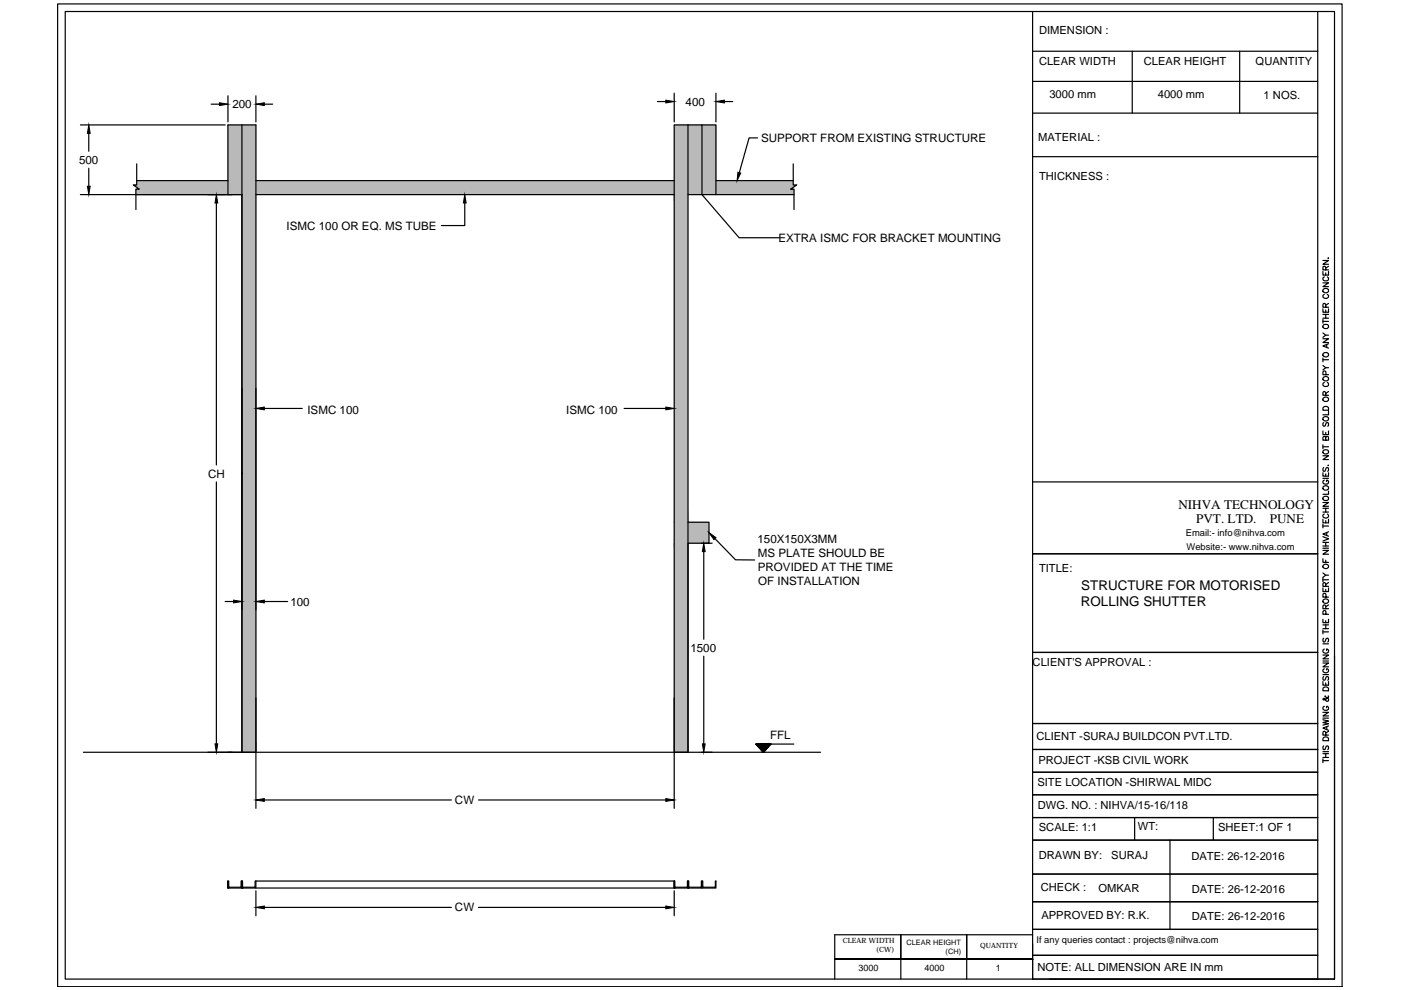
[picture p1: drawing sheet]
<svg xmlns="http://www.w3.org/2000/svg" width="297mm" height="210mm" viewBox="0 0 297 210" stroke-linecap="round" stroke-linejoin="round" font-family="sans-serif">
<!-- layer: 0 -->
<g fill="#b9b9b9" stroke="#b9b9b9" stroke-width=".21">
<path d="M54.3 38.3v3h88.6zM54.3 38.3h88.6v3z"/>
<path d="M148.8 26.5v14.8h3zM148.8 26.5h3v14.8z"/>
<path d="M145.9 26.5v14.8h2.9zM145.9 26.5h2.9v14.8z"/>
<path d="M142.9 26.5v14.8h3zM142.9 26.5h3v14.8z"/>
<path d="M142.9 41.3v69.4h3zM142.9 41.3h3v69.4z"/>
<path d="M142.9 110.7v4.5h3zM142.9 110.7h3v4.5z"/>
<path d="M142.9 115.2v44.3h3zM142.9 115.2h3v44.3z"/>
<path d="M145.9 110.7v4.5h4.4zM145.9 110.7h4.4v4.5z"/>
<path d="M51.3 26.5v14.8h3zM51.3 26.5h3v14.8z"/>
<path d="M51.3 41.3v118.2h3zM51.3 41.3h3v118.2z"/>
<path d="M48.3 26.5v14.8h3zM48.3 26.5h3v14.8z"/>
<path d="M151.8 38.3v.9h16.4zM151.8 38.3h16.4v.9z"/>
<path d="M151.8 39.2v.9h15.8zM151.8 39.2h17.1l-1.3 .9z"/>
<path d="M151.8 40.1v1.2h16.5zM151.8 40.1h16.5v1.2z"/>
<path d="M29 38.3v.9h19.3zM29 38.3h19.3v.9z"/>
<path d="M28.3 39.2l1.2 .9h18.8zM28.3 39.2h20v.9z"/>
<path d="M28.8 40.1v1.2h19.5zM28.8 40.1h19.5v1.2z"/>
</g>
<g fill="none" stroke="#000" stroke-width=".25">
<path d="M12.2 .8h272.4v208.4h-272.4zM13.8 2.4h269.1v205.2h-269.1zM142.9 19.8v6.1M151.8 19.8v6.1M218.9 2.4v205.2M218.9 10.9h60.5M218.9 17.3h60.5M240.1 10.9v13.1M262.8 10.9v13.1M279.4 2.4v205.2h-60.5M17 26.5h30.7M18.8 28.3v3.8"/>
<path d="M18.8 35.7v3.8M29 34.7v3.6h19.3M29 38.3v.9h-.7l1.2 .9h-.7v4.3M44.8 22.1h1.8M48.3 20.3v5.6M51.3 26.5v133M54.3 38.3h88.6M54.3 20.3v5.6M56 22.1h1.8M139.4 21.5h1.8M145.9 26.5v133M145.9 26.5h-3v133h3"/>
<path d="M145.9 26.5h2.9v14.8h-2.9M148.8 26.5h3v14.8h-3l7.9 9.1h8.6M153.6 21.5h1.7M160.6 29.2h-1.8l-2.1 7.4M168.2 34.7v3.6h-16.4M168.2 38.3v.9h.7l-1.3 .9h.7v4.3M218.9 24h60.5M218.9 33.2h60.5M17 41.3h34.3M45.9 43v55.6M51.3 41.3h-3v-14.8h6v133h-3M51.3 41.3v118.2"/>
<path d="M54.3 41.3h88.6M98.5 43v4.8h-4.9M151.8 41.3h16.5M280.5 60h1.2l-1.2 .8h1.2M280.5 57.6v.7h1.2v-.7M280.5 55.2h1.2l-1.2 .8h1.2M280.8 58.7a.43 .43 0 0 0-.3 .5 .43 .43 0 0 0 .5 .3h.2a.44 .44 0 0 0 .5-.3 .44 .44 0 0 0-.3-.5M281.1 57.2l-.1-.7h-.5v.7h1.2M281.1 57.9v.4M281.6 54.7h.1M281.7 56.5l-.6 .3M280.5 71.8h1.2l-1.2 .8h1.2"/>
<path d="M280.5 65.5v.7h1.2v-.7M280.5 67.7v.8M280.5 75.9v.8M280.5 77.5l.6 .5M280.5 76.3h1.2M280.5 70.6l.6 .5M280.5 68.1h1.2M280.5 67.5h1.2M280.5 66.7h1.2M280.5 61.4a.6 .6 0 0 1 .8-.3 .6 .6 0 0 1 .3 .7 .61 .61 0 0 1-.7 .3 .61 .61 0 0 1-.4-.7zM280.8 62.4a.43 .43 0 0 0-.3 .5 .43 .43 0 0 0 .5 .4h.2a.44 .44 0 0 0 .5-.4 .44 .44 0 0 0-.3-.5M281.1 65.1l-.1-.7h-.4l-.1 .7h1.2"/>
<path d="M281.1 65.7v.5M281.1 66.7v.8M281.1 79.4v-.6l-.2-.2-.4 .2v.6h1.2M281.3 73.1v.5M281.7 78h-.6l-.6 .4M281.7 72.9l-1.2 .4 1.2 .5M281.7 71.1h-.6l-.6 .4M281.7 64.3l-.6 .4M54.3 82.3v47M56 86.6h8.1M132.3 86.6h8.9M280.5 96.6h1.2l-1.2 .8h1.2"/>
<path d="M280.5 91.4v.7h1.2v-.7M280.5 94.3v.8M280.5 94.7h1.2M280.5 86.4a.68 .68 0 0 1 1.2 .2v.4h-1.2zM280.7 99.1l-.2 .3 .2 .5h.2l.4-.8h.2l.2 .3-.2 .5M280.7 89.6l-.2 .3v.4h.4l.3-.6 .3-.1 .2 .3-.2 .5M280.8 81.1a.43 .43 0 0 0-.3 .5 .43 .43 0 0 0 .5 .3h.2a.44 .44 0 0 0 .5-.3 .44 .44 0 0 0-.3-.5M281.1 92.8l.2-.3 .3 .1 .1 .2v.5h-1.2l.1-.7h.4l.1 .7M281.1 83.8l-.1-.7-.2-.1-.3 .1v.7h1.2M281.1 91.7v.4M281.6 98.6v.1zM281.7 87.2v.8h-1.2"/>
<path d="M281.7 83l-.6 .4M45.9 102.2v55.5M145.9 110.7h4.4v4.5h-4.4v44.3M148.7 115.2h2.3M149.2 117v18.5M151.6 114.2l4.3 4.5h4.1M218.9 117.4h60.5M218.9 102.2h60.5M280.5 118.5v.7h1.2M280.5 116.7h1.2l-1.2 .8h1.2M280.5 113.8l1.2 .4-1.2 .5M280.5 110.1v.8h1.2v-.8"/>
<path d="M280.5 106.5h1.2l-1.2 .8h1.2M280.5 100.2v.8h1.2v-.8M280.5 111.2v.7M280.5 116.2h1.2M280.5 115.8h1.2M280.5 115h1.2M280.5 111.5h1.2M280.5 108.6h1.2M280.5 107.8h1.2M280.5 101.4h1.2M280.5 119.9a.56 .56 0 0 1 .8-.3 .56 .56 0 0 1 .2 .8 .59 .59 0 0 1-.7 .1 .59 .59 0 0 1-.3-.6zM280.8 109a.43 .43 0 0 0-.3 .5 .43 .43 0 0 0 .5 .3h.2a.44 .44 0 0 0 .5-.3 .44 .44 0 0 0-.3-.5"/>
<path d="M280.8 101.8a.43 .43 0 0 0-.3 .5 .43 .43 0 0 0 .5 .3h.2a.42 .42 0 0 0 .5-.4 .42 .42 0 0 0-.5-.4v.3M281.1 100.5v.5M281.1 107.8v.8M281.1 110.4v.5M281.1 115v.8M281.1 118.8v.4M281.3 112.9v.6M281.7 112.8l-1.2 .4 1.2 .5M281.7 104.1v.7h-1.2M47.7 127.5h1.8M56 127.5h5M149.2 139.1v18.6"/>
<path d="M279.4 138.3h-60.5h60.5M280.5 138.9h1.2l-1.2 .8h1.2M280.5 131.3v.7h1.2v-.7M280.5 124.7v.7h1.2v-.7M280.5 122.5v.8M280.5 133.6v.8M280.5 136.5h1.2M280.5 134h1.2M280.5 133.3h1.2M280.5 132.5h1.2M280.5 122.9h1.2M280.5 121.5l.6 .4"/>
<path d="M280.7 135.3l-.2 .3 .2 .5 .3-.1 .3-.7h.2l.2 .3-.2 .5M280.8 137.6a.46 .46 0 0 0-.3 .5 .46 .46 0 0 0 .5 .4h.2a.44 .44 0 0 0 .5-.4 .44 .44 0 0 0-.5-.5v.3M281.1 129.1l-.1-.8h-.4l-.1 .8h1.2M281.1 124.3l-.1-.7-.2-.1-.3 .1v.7h1.2M281.1 125v.4M281.1 131.6v.4M281.1 132.5v.8M281.1 130.2v-.6l-.2-.2-.4 .2v.6h1.2M281.1 126.6v-.7l-.5-.1-.1 .8h1.2M281.7 121.9h-.6l-.6 .5M281.7 128.3l-.6 .3M281.7 123.5l-.6 .4"/>
<path d="M282.9 139.1v68.5h-60.4M17.7 159.5h156.3M54.3 148v23.4M142.9 148v23.4M160.3 157.8h.1M160.4 157.9v-.1v.1M160.4 157.8h.1M160.5 157.8v.2l.1-.2M160.5 158l.1-.2-.1 .2M160.5 158.1l.1-.3v.3M160.6 158.2l.2-.4-.2 .4M160.6 157.8v.3"/>
<path d="M160.7 157.8l-.1 .3M160.7 158.3l.2-.5-.1 .5M160.8 157.8l-.1 .4M160.9 157.8l-.2 .4M160.9 157.8l-.1 .5zM160.9 157.8v.6l.1-.6M160.9 158.5l.2-.7-.2 .7M160.9 158.5l.3-.7-.2 .7M161 158.6l.3-.8-.3 .8M161.1 158.6l.2-.8-.2 .8M161.1 158.7l.2-.9-.2 .9M161.1 157.8l-.2 .6"/>
<path d="M161.1 158.7l.3-.9-.2 .9M161.2 158.8l.3-1-.3 1M161.2 157.8l-.2 .8M161.3 157.8l-.2 .9M161.4 158.9l.3-1.1-.3 1.2M161.4 157.8l-.3 .9M161.4 159l.4-1.2-.4 1.2M161.5 157.8l-.2 1.1 .3-1.1M161.6 159.2l.4-1.4-.3 1.4M161.6 157.8l-.3 1.1zM161.7 157.8l-.4 1.1M161.7 157.8l-.3 1.2"/>
<path d="M161.8 157.8l-.3 1.3M161.8 159.4l.4-1.6-.4 1.7M161.8 159.5l.5-1.7-.5 1.7M161.9 157.8l-.3 1.4 .4-1.4M161.9 159.5l.5-1.7-.5 1.7M162 159.4l.4-1.6-.4 1.6M162 157.8l-.3 1.5 .4-1.5M162 159.3l.5-1.5-.5 1.5M162.2 157.8l-.5 1.6zM162.2 159.2l.3-1.4-.3 1.4M162.2 157.8l-.5 1.6M162.2 159.1l.3-1.3-.3 1.3"/>
<path d="M162.2 159.1l.4-1.3-.4 1.3M162.2 157.8l-.4 1.7M162.3 159l.3-1.2-.3 1.2M162.3 157.8l-.4 1.7M162.3 158.9l.4-1.1-.3 1.1M162.4 157.8l-.4 1.5M162.5 157.8l-.4 1.5M162.5 158.7l.3-.9-.3 .9M162.6 158.7l.2-.9-.3 1 .2-1-.3 1.1M162.6 157.8l-.4 1.2M162.7 157.8l-.3 1.1M162.7 158.5l.2-.7-.2 .7"/>
<path d="M162.8 158.4l.2-.6-.2 .6M162.8 158.4l.2-.6-.1 .6M162.9 157.8l-.3 .9M162.9 158.3l.2-.5-.2 .5M163 157.8l-.3 .7M163.1 157.8l-.2 .5 .2-.5M163.1 158.1l.1-.3-.1 .3M163.1 158l.1-.2v.2M163.2 157.8v.2l.1-.2M163.4 157.8l-.1 .1M163.4 157.8h.1M163.4 157.8l-1.5 1.7-1.6-1.7h8"/>
<path d="M218.9 153.4h60.5M218.9 158.9h60.5M280.5 152.6l1.2 .3-1.2 .3 1.2 .2-1.2 .3M280.5 151h1.2l-1.2 .8h1.2M280.5 144.5v.8h1.2v-.8M280.5 140.6h1.2l-1.2 .8h1.2M280.5 159.8h1.2M280.5 159.4h1.2M280.5 152.3h1.2M280.5 143h1.2M280.5 140.2h1.2M280.5 156.5a.64 .64 0 0 1 .7-.3 .64 .64 0 0 1 .5 .5v.3h-1.2z"/>
<path d="M280.5 145.9a.68 .68 0 0 1 1.2 .1v.5h-1.2zM280.7 158.1l-.2 .3 .2 .5h.2l.4-.8h.2l.2 .3-.2 .5M280.7 143.5l-.2 .2v.4l.4 .1 .3-.7h.3l.2 .2-.2 .5M280.8 149.8a.43 .43 0 0 0-.3 .5 .43 .43 0 0 0 .5 .3h.2a.42 .42 0 0 0 .5-.4 .42 .42 0 0 0-.5-.4v.3M280.8 141.8a.43 .43 0 0 0-.3 .5 .43 .43 0 0 0 .5 .3h.2a.42 .42 0 0 0 .5-.4 .42 .42 0 0 0-.5-.4v.3M281 147.6l-.1 .1a.75 .75 0 0 1 .7 1h-.4l-.4-.6-.3 .1 .2 .2h.3l.6-.5v-.3M281.1 155.9l-.1-.8h-.4l-.1 .8h1.2M281.1 144.8v.5M281.1 159.8v.8M281.3 154.1v.6M281.7 153.9l-1.2 .5 1.2 .4M281.7 155.1l-.6 .3"/>
<path d="M56 169.6h39.7M101.5 169.6h39.7M218.9 163.7h60.5M218.9 168.5h60.5M218.9 178.1h60.5M240.6 173.3v4.8M248.1 178.1v18.9M257.2 173.3v4.8M279.4 173.3h-60.5h60.5M280.5 161.3h1.2M280.5 160.9v.8M280.5 160.6h1.2"/>
<path d="M48.3 188.3h.1M48.3 186.8h.2v1.3h2.6v-1.3h.2M51.3 188.3h.1M54.3 186.8v1.5h-3v-1.5v1.5M54.3 186.8h-.2v1.3h-2.7v-1.3h-.1v1.5h-3v-1.5v1.5M54.3 186.8h88.8v1.3h2.6v-1.3h.2M54.3 188.9v5.3M54.3 188.3h88.6M56 192.4h39.7M101.5 192.4h39.7M142.9 188.3h.1M142.9 188.9v5.3"/>
<path d="M145.9 188.3h.1M148.8 186.8v1.5h-2.9v-1.5v1.5M148.8 186.8h-.1v1.3h-2.7v-1.3h-.1v1.5h-3v-1.5v1.5M148.8 186.8h.2v1.3h2.7v-1.3h.1v1.5h-3M218.9 198.2h-41.9v9.4M218.9 185.3h60.5M218.9 191.2h60.5M218.9 197h60.5M177 203.4h41.9zM191 203.4v-5.2v9.4M205 203.4v-5.2v9.4M218.9 200.1v7.5"/>
<path d="M218.9 202.6h60.5"/>
<circle cx="281" cy="69.2" r=".56"/>
<circle cx="281" cy="75.2" r=".56"/>
<circle cx="281" cy="88.8" r=".56"/>
<circle cx="281" cy="80.3" r=".56"/>
<circle cx="281" cy="95.8" r=".56"/>
<circle cx="281" cy="84.7" r=".56"/>
<circle cx="281" cy="103.5" r=".56"/>
<circle cx="281" cy="105.7" r=".56"/>
<circle cx="281" cy="127.5" r=".56"/>
</g>
<g fill="#000" stroke="#000" stroke-width=".21">
<path d="M18.5 39.5h.6l-.3 1.8zM18.8 26.5l.3 1.8h-.6zM46.6 21.8l1.7 .3-1.7 .3zM54.3 22.1l1.7-.3v.6zM141.2 21.2l1.7 .3-1.7 .3zM151.8 21.5l1.8-.3v.6zM156.4 36.5l.6 .2-.7 1.6zM45.9 41.3l.3 1.7h-.6zM98.5 41.3l.3 1.7h-.6zM54.3 86.6l1.7-.3v.6zM141.2 86.3l1.7 .3-1.7 .3zM149.2 115.2l.3 1.8h-.6z"/>
<path d="M150.3 112.9l1.5 1.1-.4 .4zM49.5 127.2l1.8 .3-1.8 .3zM54.3 127.5l1.7-.3v.6zM45.6 157.7h.6l-.3 1.8zM148.9 157.7h.6l-.3 1.8zM54.3 169.6l1.7-.3v.6zM141.2 169.3l1.7 .3-1.7 .3zM54.3 192.4l1.7-.3v.6zM141.2 192.1l1.7 .3-1.7 .3z"/>
</g>
<g font-size="2.8">
<text x="249.8" y="107.9">NIHVA TECHNOLOGY</text>
<text x="253.6" y="110.8">PVT. LTD.</text>
<text x="269.2" y="110.8">PUNE</text>
<text x="229.3" y="125">STRUCTURE FOR MOTORISED</text>
<text x="229.2" y="128.5">ROLLING SHUTTER</text>
</g>
<g font-size="2.5">
<text x="49.3" y="23">200</text>
<text x="145.4" y="22.4">400</text>
<text x="16.7" y="34.7">500</text>
<text x="161.4" y="30.1">SUPPORT FROM EXISTING STRUCTURE</text>
<text x="60.8" y="48.7">ISMC 100 OR EQ. MS TUBE</text>
<text x="165" y="51.3">EXTRA ISMC FOR BRACKET MOUNTING</text>
<text x="65.2" y="87.9">ISMC 100</text>
<text x="120" y="87.9">ISMC 100</text>
<text x="44.1" y="101.2">CH</text>
<text x="160.6" y="115">150X150X3MM</text>
<text x="160.7" y="118.1">MS PLATE SHOULD BE</text>
<text x="160.7" y="121.1">PROVIDED AT THE TIME</text>
<text x="160.8" y="124">OF INSTALLATION</text>
<text x="61.6" y="128.4">100</text>
<text x="146.4" y="138.2">1500</text>
<text x="163.3" y="156.7">FFL</text>
<text x="96.5" y="170.5">CW</text>
<text x="96.5" y="193.2">CW</text>
</g>
<g font-size="2.4">
<text x="220.3" y="7.2">DIMENSION :</text>
<text x="220.3" y="13.8">CLEAR WIDTH</text>
<text x="242.5" y="13.8">CLEAR HEIGHT</text>
<text x="266.2" y="13.8">QUANTITY</text>
<text x="222.5" y="20.9">3000 mm</text>
<text x="245.5" y="20.9">4000 mm</text>
<text x="267.9" y="20.9">1 NOS.</text>
<text x="220.1" y="30">MATERIAL :</text>
<text x="220.3" y="38.1">THICKNESS :</text>
<text x="220.3" y="121.3">TITLE:</text>
<text x="218.9" y="141.2">CLIENT'S APPROVAL :</text>
<text x="219.7" y="156.9">CLIENT -SURAJ BUILDCON PVT.LTD.</text>
<text x="219.9" y="166.7">SITE LOCATION -SHIRWAL MIDC</text>
<text x="220.2" y="162">PROJECT -KSB CIVIL WORK</text>
<text x="220" y="171.5">DWG. NO. : NIHVA/15-16/118</text>
<text x="220.2" y="176.2">SCALE: 1:1</text>
<text x="241.2" y="176.1">WT:</text>
<text x="258.3" y="176.2">SHEET:1 OF 1</text>
<text x="220.2" y="182.2">DRAWN BY:</text>
<text x="235.6" y="182.1">SURAJ</text>
<text x="252.6" y="182.4">DATE: 26-12-2016</text>
<text x="220.7" y="189">CHECK :</text>
<text x="232.9" y="189">OMKAR</text>
<text x="252.7" y="189.3">DATE: 26-12-2016</text>
<text x="220.8" y="194.8">APPROVED BY: R.K.</text>
<text x="252.7" y="195.1">DATE: 26-12-2016</text>
<text x="219.9" y="206">NOTE: ALL DIMENSION ARE IN mm</text>
</g>
<g font-size="2">
<text x="251.4" y="113.7">Email:- info@nihva.com</text>
<text x="251.6" y="116.6">Website:- www.nihva.com</text>
<text x="219.7" y="200">If any queries contact : projects@nihva.com</text>
</g>
<g font-size="1.9">
<text x="182" y="205.9">3000</text>
<text x="196" y="205.9">4000</text>
<text x="211.1" y="205.9">1</text>
</g>
<g font-size="1.6">
<text x="192.2" y="200.4">CLEAR HEIGHT</text>
<text x="200.5" y="202.3">(CH)</text>
</g>
<g font-size="1.5">
<text x="178.7" y="200">CLEAR WIDTH</text>
<text x="185.7" y="201.9">(CW)</text>
<text x="207.8" y="200.9">QUANTITY</text>
</g>
</svg>
